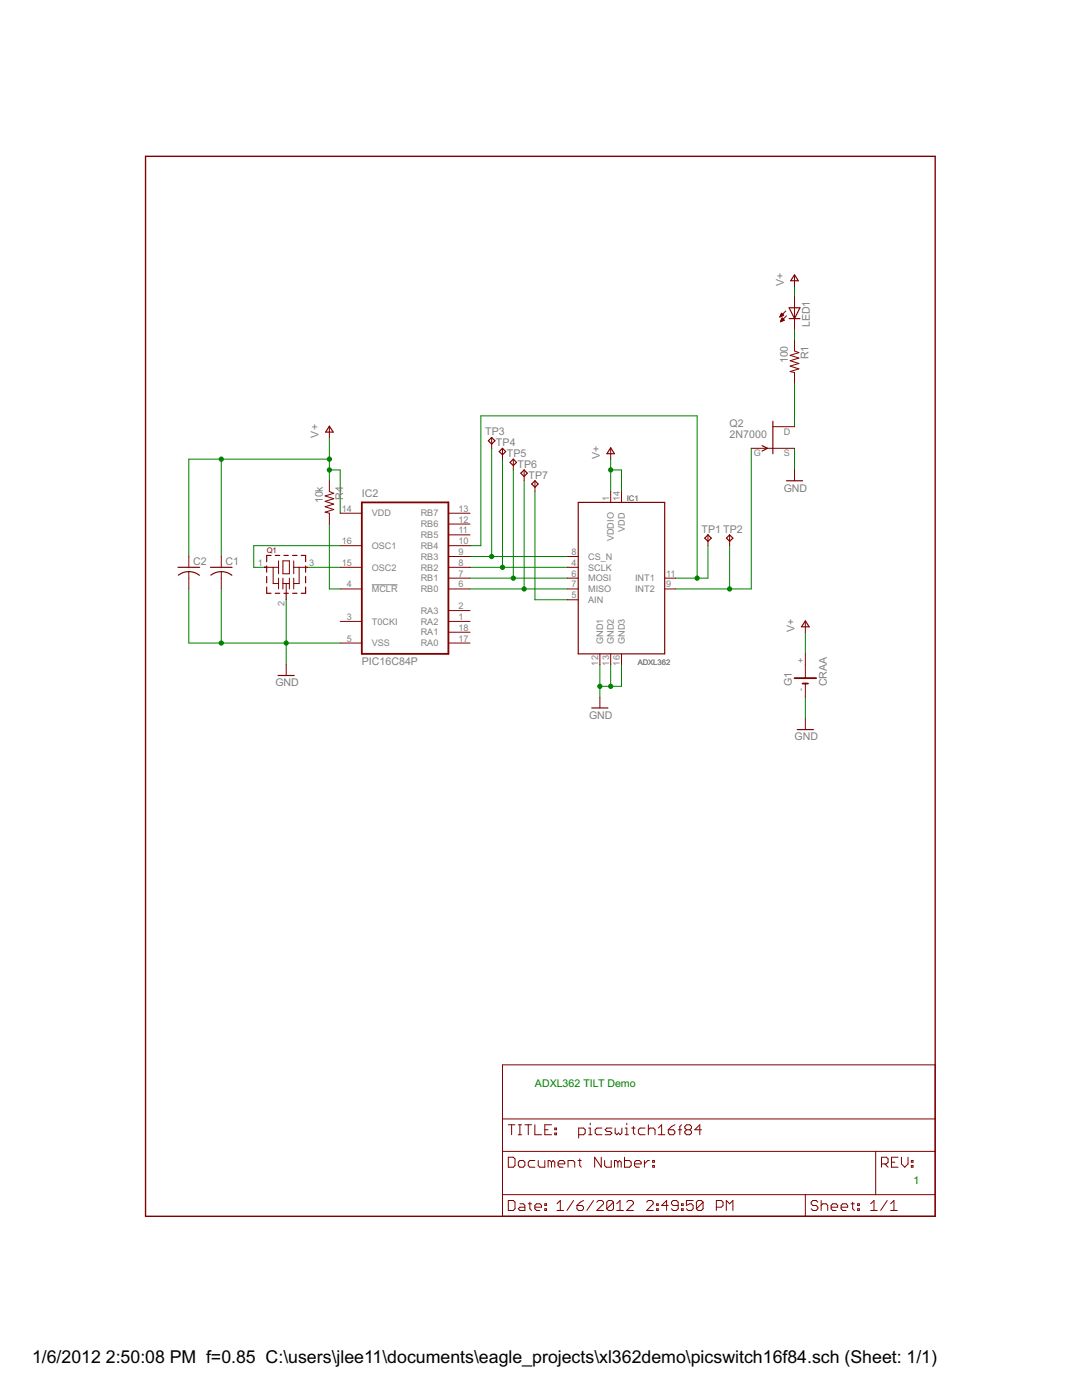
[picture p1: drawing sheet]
<svg xmlns="http://www.w3.org/2000/svg" width="216mm" height="279mm" viewBox="0 0 216 279" stroke-linecap="round" stroke-linejoin="round" font-family="sans-serif">
<g fill="#008000" stroke="#008000" stroke-width=".2">
<path d="M65.7 117.5h2.2z"/>
<path d="M65.7 104.6v12.9z"/>
<path d="M160.7 126.2v4.3z"/>
<path d="M158.5 57.1v2.2z"/>
<path d="M65.7 93.8v2.1z"/>
<path d="M65.7 91.6v2.2z"/>
<path d="M65.7 87.3v4.3z"/>
<path d="M67.9 93.8v8.6z"/>
<path d="M65.7 93.8h2.2z"/>
<path d="M44.2 91.6v19.5z"/>
<path d="M44.2 91.6h21.5z"/>
<path d="M37.7 91.6v19.5z"/>
<path d="M37.7 91.6h6.5z"/>
<path d="M121.9 93.8v4.3z"/>
<path d="M121.9 91.6v2.2z"/>
<path d="M124 93.8v4.3z"/>
<path d="M121.9 93.8h2.1z"/>
<path d="M158.5 89.5v4.3z"/>
<path d="M160.7 139.1v4.3z"/>
<path d="M57.1 128.3h10.8z"/>
<path d="M57.1 128.3v4.4z"/>
<path d="M44.2 128.3h12.9z"/>
<path d="M44.2 117.5v10.8z"/>
<path d="M37.7 128.3h6.5z"/>
<path d="M37.7 117.5v10.8z"/>
<path d="M57.1 119.7v8.6z"/>
<path d="M119.7 137v2.1z"/>
<path d="M119.7 137h2.2z"/>
<path d="M121.9 137h2.1z"/>
<path d="M124 132.7v4.3z"/>
<path d="M121.9 132.7v4.3z"/>
<path d="M119.7 132.7v4.3z"/>
<path d="M158.5 76.5v8.7z"/>
<path d="M158.5 65.7v2.2z"/>
<path d="M61.4 113.2h6.5z"/>
<path d="M50.6 108.9h17.3z"/>
<path d="M50.6 108.9v4.3z"/>
<path d="M50.6 113.2h2.2z"/>
<path d="M134.8 117.5h10.8z"/>
<path d="M145.6 117.5h4.3z"/>
<path d="M149.9 89.5v28z"/>
<path d="M145.6 108.9v8.6z"/>
<path d="M106.7 119.7h6.5z"/>
<path d="M106.7 98.1v21.6z"/>
<path d="M104.6 117.5h8.6z"/>
<path d="M104.6 95.9v21.6z"/>
<path d="M93.8 117.5h10.8z"/>
<path d="M102.4 115.4h10.8z"/>
<path d="M102.4 93.8v21.6z"/>
<path d="M93.8 115.4h8.6z"/>
<path d="M100.3 113.2h12.9z"/>
<path d="M100.3 91.6v21.6z"/>
<path d="M93.8 113.2h6.5z"/>
<path d="M98.1 111.1h15.1z"/>
<path d="M98.1 89.5v21.6z"/>
<path d="M93.8 111.1h4.3z"/>
<path d="M134.8 115.4h4.3z"/>
<path d="M139.1 83v32.4z"/>
<path d="M95.9 83h43.2z"/>
<path d="M95.9 83v25.9z"/>
<path d="M93.8 108.9h2.1z"/>
<path d="M141.3 108.9v6.5z"/>
<path d="M139.1 115.4h2.2z"/>
<circle cx="44.2" cy="91.6" r=".42"/>
<circle cx="65.7" cy="91.6" r=".42"/>
<circle cx="65.7" cy="93.8" r=".42"/>
<circle cx="121.9" cy="93.8" r=".42"/>
<circle cx="44.2" cy="128.3" r=".42"/>
<circle cx="57.1" cy="128.3" r=".42"/>
<circle cx="119.7" cy="137" r=".42"/>
<circle cx="121.9" cy="137" r=".42"/>
<circle cx="145.6" cy="117.5" r=".42"/>
<circle cx="104.6" cy="117.5" r=".42"/>
<circle cx="102.4" cy="115.4" r=".42"/>
<circle cx="100.3" cy="113.2" r=".42"/>
<circle cx="98.1" cy="111.1" r=".42"/>
<circle cx="139.1" cy="115.4" r=".42"/>
</g>
<g fill="#800000" stroke="#800000" stroke-width=".28">
<path d="M29 31.2v211.5z"/>
<path d="M29 242.7h157.6z"/>
<path d="M186.6 31.2v211.5z"/>
<path d="M29 31.2h157.6z"/>
</g>
<g fill="#800000" stroke="#800000" stroke-width=".2">
<path d="M100.3 242.7h60.4z"/>
<path d="M174.7 229.8h11.9z"/>
<path d="M100.3 238.4v4.3z"/>
<path d="M101.4 239.6v2z"/>
<path d="M101.4 241.6h1z"/>
<path d="M102.4 241.6l.4-.4z"/>
<path d="M102.8 239.9v1.3z"/>
<path d="M102.4 239.6l.4 .3z"/>
<path d="M101.4 239.6h1z"/>
<path d="M103.7 240.2h.7z"/>
<path d="M104.4 240.2l.3 .4z"/>
<path d="M104.7 240.6v1z"/>
<path d="M103.7 241.6h1z"/>
<path d="M103.4 241.2l.3 .4z"/>
<path d="M103.4 241.2l.3-.3z"/>
<path d="M103.7 240.9h1z"/>
<path d="M105.7 239.9v1.3z"/>
<path d="M105.7 241.2l.4 .4z"/>
<path d="M105.4 240.2h.7z"/>
<path d="M107.1 241.6h.6z"/>
<path d="M106.7 241.2l.4 .4z"/>
<path d="M106.7 240.6v.6z"/>
<path d="M106.7 240.6l.4-.4z"/>
<path d="M107.1 240.2h.6z"/>
<path d="M107.7 240.2l.4 .4z"/>
<path d="M108.1 240.6v.3z"/>
<path d="M106.7 240.9h1.4z"/>
<path d="M108.7 240.2h.4z"/>
<path d="M109.1 240.2v.4z"/>
<path d="M108.7 240.6h.4z"/>
<path d="M108.7 240.2v.4z"/>
<path d="M108.7 241.2h.4z"/>
<path d="M109.1 241.2v.4z"/>
<path d="M108.7 241.6h.4z"/>
<path d="M108.7 241.2v.4z"/>
<path d="M111.1 240.2l.7-.6z"/>
<path d="M111.8 239.6v2z"/>
<path d="M111.1 241.6h1.4z"/>
<path d="M114.4 239.6l-1.3 2z"/>
<path d="M115.8 239.9l.6-.3z"/>
<path d="M115.8 239.9l-.7 .7z"/>
<path d="M115.1 240.6v.6z"/>
<path d="M115.1 241.2l.3 .4z"/>
<path d="M115.4 241.6h.7z"/>
<path d="M116.4 241.2l-.3 .4z"/>
<path d="M116.4 240.9v.3z"/>
<path d="M116.1 240.6l.3 .3z"/>
<path d="M115.1 240.6h1z"/>
<path d="M118.4 239.6l-1.3 2z"/>
<path d="M119.1 241.6h1.3z"/>
<path d="M119.1 241.6l1.3-1.4z"/>
<path d="M120.4 239.9v.3z"/>
<path d="M120.1 239.6l.3 .3z"/>
<path d="M119.4 239.6h.7z"/>
<path d="M119.4 239.6l-.3 .3z"/>
<path d="M121.1 239.9v1.3z"/>
<path d="M121.1 239.9l.3-.3z"/>
<path d="M121.4 239.6h.7z"/>
<path d="M122.1 239.6l.3 .3z"/>
<path d="M122.4 239.9v1.3z"/>
<path d="M122.4 241.2l-.3 .4z"/>
<path d="M121.4 241.6h.7z"/>
<path d="M121.1 241.2l.3 .4z"/>
<path d="M121.1 241.2l1.3-1.3z"/>
<path d="M123.1 240.2l.6-.6z"/>
<path d="M123.7 239.6v2z"/>
<path d="M123.1 241.6h1.3z"/>
<path d="M125.1 241.6h1.3z"/>
<path d="M125.1 241.6l1.3-1.4z"/>
<path d="M126.4 239.9v.3z"/>
<path d="M126 239.6l.4 .3z"/>
<path d="M125.4 239.6h.6z"/>
<path d="M125.4 239.6l-.3 .3z"/>
<path d="M129 241.6h1.3z"/>
<path d="M130.3 240.2l-1.3 1.4z"/>
<path d="M130.3 239.9v.3z"/>
<path d="M130 239.6l.3 .3z"/>
<path d="M129.3 239.6h.7z"/>
<path d="M129.3 239.6l-.3 .3z"/>
<path d="M131 240.2h.3z"/>
<path d="M131.3 240.2v.4z"/>
<path d="M131 240.6h.3z"/>
<path d="M131 240.2v.4z"/>
<path d="M131 241.2h.3z"/>
<path d="M131.3 241.2v.4z"/>
<path d="M131 241.6h.3z"/>
<path d="M131 241.2v.4z"/>
<path d="M133 239.6v2z"/>
<path d="M133 239.6l-1 1z"/>
<path d="M132 240.6h1.3z"/>
<path d="M134 241.2l.3 .4z"/>
<path d="M134.3 241.6h.7z"/>
<path d="M135 241.6l.3-.4z"/>
<path d="M135.3 239.9v1.3z"/>
<path d="M135 239.6l.3 .3z"/>
<path d="M134.3 239.6h.7z"/>
<path d="M134.3 239.6l-.3 .3z"/>
<path d="M134 239.9v.3z"/>
<path d="M134 240.2l.3 .4z"/>
<path d="M134.3 240.6h1z"/>
<path d="M136 240.2h.3z"/>
<path d="M136.3 240.2v.4z"/>
<path d="M136 240.6h.3z"/>
<path d="M136 240.2v.4z"/>
<path d="M136 241.2h.3z"/>
<path d="M136.3 241.2v.4z"/>
<path d="M136 241.6h.3z"/>
<path d="M136 241.2v.4z"/>
<path d="M137 239.6h1.3z"/>
<path d="M137 239.6v1z"/>
<path d="M137 240.6l.6-.4z"/>
<path d="M137.6 240.2h.4z"/>
<path d="M138 240.2l.3 .4z"/>
<path d="M138.3 240.6v.6z"/>
<path d="M138.3 241.2l-.3 .4z"/>
<path d="M137.3 241.6h.7z"/>
<path d="M137 241.2l.3 .4z"/>
<path d="M139 239.9v1.3z"/>
<path d="M139 239.9l.3-.3z"/>
<path d="M139.3 239.6h.7z"/>
<path d="M140 239.6l.3 .3z"/>
<path d="M140.3 239.9v1.3z"/>
<path d="M140.3 241.2l-.3 .4z"/>
<path d="M139.3 241.6h.7z"/>
<path d="M139 241.2l.3 .4z"/>
<path d="M139 241.2l1.3-1.3z"/>
<path d="M142.9 239.6v2z"/>
<path d="M142.9 239.6h1z"/>
<path d="M143.9 239.6l.4 .3z"/>
<path d="M144.3 239.9v.7z"/>
<path d="M144.3 240.6l-.4 .3z"/>
<path d="M142.9 240.9h1z"/>
<path d="M144.9 239.6v2z"/>
<path d="M144.9 239.6l.7 .6z"/>
<path d="M145.6 240.2l.6-.6z"/>
<path d="M146.2 239.6v2z"/>
<path d="M100.3 238.4h60.4z"/>
<path d="M100.3 229.8v8.6z"/>
<path d="M186.6 229.8v8.6z"/>
<path d="M160.7 238.4v4.3z"/>
<path d="M160.7 238.4h14z"/>
<path d="M160.7 242.7h25.9z"/>
<path d="M162.9 239.6l.3 .3z"/>
<path d="M162.2 239.6h.7z"/>
<path d="M162.2 239.6l-.3 .3z"/>
<path d="M161.9 239.9v.3z"/>
<path d="M161.9 240.2l.3 .4z"/>
<path d="M162.2 240.6h.7z"/>
<path d="M162.9 240.6l.3 .3z"/>
<path d="M163.2 240.9v.3z"/>
<path d="M163.2 241.2l-.3 .4z"/>
<path d="M162.2 241.6h.7z"/>
<path d="M161.9 241.2l.3 .4z"/>
<path d="M163.9 239.6v2z"/>
<path d="M163.9 240.6l.3-.4z"/>
<path d="M164.2 240.2h.6z"/>
<path d="M164.8 240.2l.4 .4z"/>
<path d="M165.2 240.6v1z"/>
<path d="M166.2 241.6h.6z"/>
<path d="M165.8 241.2l.4 .4z"/>
<path d="M165.8 240.6v.6z"/>
<path d="M166.2 240.2l-.4 .4z"/>
<path d="M166.2 240.2h.6z"/>
<path d="M166.8 240.2l.4 .4z"/>
<path d="M167.2 240.6v.3z"/>
<path d="M165.8 240.9h1.4z"/>
<path d="M168.1 241.6h.7z"/>
<path d="M167.8 241.2l.3 .4z"/>
<path d="M167.8 240.6v.6z"/>
<path d="M168.1 240.2l-.3 .4z"/>
<path d="M168.1 240.2h.7z"/>
<path d="M168.8 240.2l.3 .4z"/>
<path d="M169.1 240.6v.3z"/>
<path d="M167.8 240.9h1.3z"/>
<path d="M170.1 239.9v1.3z"/>
<path d="M170.1 241.2l.4 .4z"/>
<path d="M169.8 240.2h.7z"/>
<path d="M171.1 240.2h.4z"/>
<path d="M171.5 240.2v.4z"/>
<path d="M171.1 240.6h.4z"/>
<path d="M171.1 240.2v.4z"/>
<path d="M171.1 241.2h.4z"/>
<path d="M171.5 241.2v.4z"/>
<path d="M171.1 241.6h.4z"/>
<path d="M171.1 241.2v.4z"/>
<path d="M173.7 240.2l.7-.6z"/>
<path d="M174.4 239.6v2z"/>
<path d="M173.7 241.6h1.3z"/>
<path d="M177 239.6l-1.3 2z"/>
<path d="M177.7 240.2l.7-.6z"/>
<path d="M178.4 239.6v2z"/>
<path d="M177.7 241.6h1.3z"/>
<path d="M175.9 230.9v2z"/>
<path d="M175.9 230.9h1z"/>
<path d="M176.9 230.9l.3 .4z"/>
<path d="M177.2 231.3v.6z"/>
<path d="M177.2 231.9l-.3 .4z"/>
<path d="M175.9 232.3h1z"/>
<path d="M176.6 232.3l.6 .6z"/>
<path d="M177.9 230.9h1.3z"/>
<path d="M177.9 230.9v2z"/>
<path d="M177.9 232.9h1.3z"/>
<path d="M177.9 231.9h.6z"/>
<path d="M179.9 230.9v1.4z"/>
<path d="M179.9 232.3l.6 .6z"/>
<path d="M180.5 232.9l.7-.6z"/>
<path d="M181.2 230.9v1.4z"/>
<path d="M181.8 231.6h.4z"/>
<path d="M182.2 231.6v.3z"/>
<path d="M181.8 231.9h.4z"/>
<path d="M181.8 231.6v.3z"/>
<path d="M181.8 232.6h.4z"/>
<path d="M182.2 232.6v.3z"/>
<path d="M181.8 232.9h.4z"/>
<path d="M181.8 232.6v.3z"/>
<path d="M174.7 229.8v8.6z"/>
<path d="M100.3 229.8h74.4z"/>
<path d="M174.7 238.4h11.9z"/>
<path d="M186.6 238.4v4.3z"/>
<path d="M100.3 223.3v6.5z"/>
<path d="M100.3 212.5h86.3z"/>
<path d="M186.6 212.5v10.8z"/>
<path d="M100.3 223.3h86.3z"/>
<path d="M100.3 212.5v10.8z"/>
<path d="M186.6 223.3v6.5z"/>
<path d="M102.1 224.5v2z"/>
<path d="M101.4 224.5h1.4z"/>
<path d="M103.4 226.5h.7z"/>
<path d="M103.7 224.5v2z"/>
<path d="M103.4 224.5h.7z"/>
<path d="M105.4 224.5v2z"/>
<path d="M104.7 224.5h1.4z"/>
<path d="M106.7 224.5v2z"/>
<path d="M106.7 226.5h1.4z"/>
<path d="M108.7 224.5h1.3z"/>
<path d="M108.7 224.5v2z"/>
<path d="M108.7 226.5h1.3z"/>
<path d="M108.7 225.5h.7z"/>
<path d="M110.7 225.1h.3z"/>
<path d="M111 225.1v.4z"/>
<path d="M110.7 225.5h.3z"/>
<path d="M110.7 225.1v.4z"/>
<path d="M110.7 226.1h.3z"/>
<path d="M111 226.1v.4z"/>
<path d="M110.7 226.5h.3z"/>
<path d="M110.7 226.1v.4z"/>
<path d="M101.4 230.9v2z"/>
<path d="M101.4 232.9h1z"/>
<path d="M102.4 232.9l.4-.3z"/>
<path d="M102.8 231.3v1.3z"/>
<path d="M102.4 230.9l.4 .4z"/>
<path d="M101.4 230.9h1z"/>
<path d="M103.7 232.9h.7z"/>
<path d="M104.7 232.6l-.3 .3z"/>
<path d="M104.7 231.9v.7z"/>
<path d="M104.4 231.6l.3 .3z"/>
<path d="M103.7 231.6h.7z"/>
<path d="M103.7 231.6l-.3 .3z"/>
<path d="M103.4 231.9v.7z"/>
<path d="M103.4 232.6l.3 .3z"/>
<path d="M105.7 231.6h1z"/>
<path d="M105.7 231.6l-.3 .3z"/>
<path d="M105.4 231.9v.7z"/>
<path d="M105.4 232.6l.3 .3z"/>
<path d="M105.7 232.9h1z"/>
<path d="M107.4 231.6v1z"/>
<path d="M107.4 232.6l.3 .3z"/>
<path d="M107.7 232.9h1z"/>
<path d="M108.7 231.6v1.3z"/>
<path d="M109.4 231.6v1.3z"/>
<path d="M109.4 231.6h.3z"/>
<path d="M109.7 231.6l.3 .3z"/>
<path d="M110 231.9v1z"/>
<path d="M110.4 231.6l-.4 .3z"/>
<path d="M110.4 231.6l.3 .3z"/>
<path d="M110.7 231.9v1z"/>
<path d="M111.7 232.9h.7z"/>
<path d="M111.4 232.6l.3 .3z"/>
<path d="M111.4 231.9v.7z"/>
<path d="M111.4 231.9l.3-.3z"/>
<path d="M111.7 231.6h.7z"/>
<path d="M112.4 231.6l.3 .3z"/>
<path d="M112.7 231.9v.4z"/>
<path d="M111.4 232.3h1.3z"/>
<path d="M113.3 231.6v1.3z"/>
<path d="M113.3 231.6h1z"/>
<path d="M114.3 231.6l.4 .3z"/>
<path d="M114.7 231.9v1z"/>
<path d="M115.7 231.3v1.3z"/>
<path d="M115.7 232.6l.3 .3z"/>
<path d="M115.3 231.6h.7z"/>
<path d="M118.7 230.9v2z"/>
<path d="M118.7 230.9l1.3 2z"/>
<path d="M120 230.9v2z"/>
<path d="M120.6 231.6v1z"/>
<path d="M120.6 232.6l.4 .3z"/>
<path d="M121 232.9h1z"/>
<path d="M122 231.6v1.3z"/>
<path d="M122.6 231.6v1.3z"/>
<path d="M122.6 231.6h.4z"/>
<path d="M123 231.6l.3 .3z"/>
<path d="M123.3 231.9v1z"/>
<path d="M123.6 231.6l-.3 .3z"/>
<path d="M123.6 231.6l.4 .3z"/>
<path d="M124 231.9v1z"/>
<path d="M124.6 230.9v2z"/>
<path d="M124.6 232.9h1z"/>
<path d="M125.6 232.9l.3-.3z"/>
<path d="M125.9 231.9v.7z"/>
<path d="M125.6 231.6l.3 .3z"/>
<path d="M124.6 231.6h1z"/>
<path d="M126.9 232.9h.7z"/>
<path d="M126.6 232.6l.3 .3z"/>
<path d="M126.6 231.9v.7z"/>
<path d="M126.6 231.9l.3-.3z"/>
<path d="M126.9 231.6h.7z"/>
<path d="M127.6 231.6l.3 .3z"/>
<path d="M127.9 231.9v.4z"/>
<path d="M126.6 232.3h1.3z"/>
<path d="M128.6 231.6v1.3z"/>
<path d="M129.2 231.6l-.6 .7z"/>
<path d="M129.2 231.6h.4z"/>
<path d="M130.2 231.6h.4z"/>
<path d="M130.6 231.6v.3z"/>
<path d="M130.2 231.9h.4z"/>
<path d="M130.2 231.6v.3z"/>
<path d="M130.2 232.6h.4z"/>
<path d="M130.6 232.6v.3z"/>
<path d="M130.2 232.9h.4z"/>
<path d="M130.2 232.6v.3z"/>
<path d="M115.5 225.1v2z"/>
<path d="M115.5 225.1h1z"/>
<path d="M116.5 225.1l.3 .4z"/>
<path d="M116.8 225.5v.6z"/>
<path d="M116.8 226.1l-.3 .4z"/>
<path d="M115.5 226.5h1z"/>
<path d="M117.5 225.1h.3z"/>
<path d="M117.8 225.1v1.4z"/>
<path d="M117.5 226.5h.6z"/>
<path d="M117.8 224.2v.3z"/>
<path d="M119.1 225.1h1z"/>
<path d="M119.1 225.1l-.3 .4z"/>
<path d="M118.8 225.5v.6z"/>
<path d="M118.8 226.1l.3 .4z"/>
<path d="M119.1 226.5h1z"/>
<path d="M120.8 226.5h1z"/>
<path d="M121.8 226.5l.3-.4z"/>
<path d="M121.8 225.8l.3 .3z"/>
<path d="M121.1 225.8h.7z"/>
<path d="M120.8 225.5l.3 .3z"/>
<path d="M120.8 225.5l.3-.4z"/>
<path d="M121.1 225.1h1z"/>
<path d="M122.7 225.1v1z"/>
<path d="M122.7 226.1l.4 .4z"/>
<path d="M123.4 226.1l-.3 .4z"/>
<path d="M123.4 226.1l.3 .4z"/>
<path d="M123.7 226.5l.4-.4z"/>
<path d="M124.1 225.1v1z"/>
<path d="M124.7 225.1h.4z"/>
<path d="M125.1 225.1v1.4z"/>
<path d="M124.7 226.5h.7z"/>
<path d="M125.1 224.2v.3z"/>
<path d="M126.4 224.8v1.3z"/>
<path d="M126.4 226.1l.3 .4z"/>
<path d="M126 225.1h.7z"/>
<path d="M127.7 225.1h1z"/>
<path d="M127.7 225.1l-.3 .4z"/>
<path d="M127.4 225.5v.6z"/>
<path d="M127.4 226.1l.3 .4z"/>
<path d="M127.7 226.5h1z"/>
<path d="M129.4 224.5v2z"/>
<path d="M129.4 225.5l.3-.4z"/>
<path d="M129.7 225.1h.7z"/>
<path d="M130.4 225.1l.3 .4z"/>
<path d="M130.7 225.5v1z"/>
<path d="M131.4 225.1l.6-.6z"/>
<path d="M132 224.5v2z"/>
<path d="M131.4 226.5h1.3z"/>
<path d="M134 224.8l.7-.3z"/>
<path d="M134 224.8l-.7 .7z"/>
<path d="M133.3 225.5v.6z"/>
<path d="M133.3 226.1l.4 .4z"/>
<path d="M133.7 226.5h.6z"/>
<path d="M134.7 226.1l-.4 .4z"/>
<path d="M134.7 225.8v.3z"/>
<path d="M134.3 225.5l.4 .3z"/>
<path d="M133.3 225.5h1z"/>
<path d="M135.7 224.8v1.7z"/>
<path d="M135.7 224.8l.3-.3z"/>
<path d="M135.3 225.5h.7z"/>
<path d="M136.7 224.8l.3-.3z"/>
<path d="M137 224.5h.6z"/>
<path d="M137.6 224.5l.4 .3z"/>
<path d="M138 224.8v.3z"/>
<path d="M138 225.1l-.4 .4z"/>
<path d="M137.6 225.5l.4 .3z"/>
<path d="M138 225.8v.3z"/>
<path d="M138 226.1l-.4 .4z"/>
<path d="M137 226.5h.6z"/>
<path d="M136.7 226.1l.3 .4z"/>
<path d="M136.7 225.8v.3z"/>
<path d="M136.7 225.8l.3-.3z"/>
<path d="M136.7 225.1l.3 .4z"/>
<path d="M136.7 224.8v.3z"/>
<path d="M137 225.5h.6z"/>
<path d="M139.6 224.5v2z"/>
<path d="M139.6 224.5l-1 1z"/>
<path d="M138.6 225.5h1.4z"/>
<path d="M67.9 124h4.3z"/>
<path d="M67.9 117.5h4.3z"/>
<path d="M67.9 108.9h4.3z"/>
<path d="M89.5 128.3h4.3z"/>
<path d="M89.5 126.2h4.3z"/>
<path d="M89.5 124h4.3z"/>
<path d="M89.5 121.9h4.3z"/>
<path d="M89.5 117.5h4.3z"/>
<path d="M89.5 115.4h4.3z"/>
<path d="M89.5 113.2h4.3z"/>
<path d="M89.5 111.1h4.3z"/>
<path d="M89.5 108.9h4.3z"/>
<path d="M89.5 106.7h4.3z"/>
<path d="M89.5 104.6h4.3z"/>
<path d="M89.5 102.4h4.3z"/>
<path d="M67.9 113.2h4.3z"/>
<path d="M67.9 128.3h4.3z"/>
<path d="M67.9 102.4h4.3z"/>
<path d="M44.2 114.1v1.3z"/>
<path d="M44.2 111.1v2.1z"/>
<path d="M44.2 115.4v2.1z"/>
<path d="M37.7 114.1v1.3z"/>
<path d="M37.7 111.1v2.1z"/>
<path d="M37.7 115.4v2.1z"/>
<path d="M158.5 74.4v2.1z"/>
<path d="M158.5 67.9v2.1z"/>
<path d="M158.5 70l.9 .4z"/>
<path d="M157.7 70.9l1.7-.5z"/>
<path d="M157.7 70.9l1.7 .6z"/>
<path d="M157.7 72l1.7-.5z"/>
<path d="M157.7 72l1.7 .5z"/>
<path d="M157.7 73.1l1.7-.6z"/>
<path d="M157.7 73.1l1.7 .5z"/>
<path d="M157.7 74.1l1.7-.5z"/>
<path d="M157.7 74.1l.8 .3z"/>
<path d="M160.7 136.4v.6z"/>
<path d="M160.7 132.7v2.6z"/>
<path d="M160.7 130.5v2.2z"/>
<path d="M160.7 137v2.1z"/>
<path d="M158.5 93.8v2.1z"/>
<path d="M119.7 139.1v2.2z"/>
<path d="M57.1 132.7v2.1z"/>
<path d="M160.7 143.4v2.2z"/>
<path d="M160.7 124v2.2z"/>
<path d="M121.9 89.5v2.1z"/>
<path d="M158.5 63.6v2.1z"/>
<path d="M158.5 59.3v2.1z"/>
<path d="M158.5 61.4v2.2z"/>
<path d="M156.8 62.1l-1.2 1.1z"/>
<path d="M155.7 64.2l1.2-1.2z"/>
<path d="M156 62.5l-.4 .7z"/>
<path d="M156 62.5l.4 .4z"/>
<path d="M155.6 63.2l.8-.3z"/>
<path d="M155.7 63.1h.2z"/>
<path d="M155.7 63.1h.4z"/>
<path d="M155.7 62.9h.6z"/>
<path d="M155.8 62.8h.5z"/>
<path d="M155.8 62.8h.4z"/>
<path d="M155.9 62.7h.2z"/>
<path d="M155.9 62.6h.1z"/>
<path d="M156.1 63.5l-.4 .7z"/>
<path d="M156.1 63.5l.4 .4z"/>
<path d="M155.7 64.2l.8-.3z"/>
<path d="M155.8 64.1h.2z"/>
<path d="M155.8 64h.4z"/>
<path d="M155.9 63.9h.5z"/>
<path d="M155.9 63.8h.5z"/>
<path d="M155.9 63.7h.4z"/>
<path d="M156 63.6h.2z"/>
<path d="M156 63.5h.1z"/>
<path d="M158.5 54.9v2.2z"/>
<path d="M65.7 85.2v2.1z"/>
<path d="M65.7 102.4v2.2z"/>
<path d="M65.7 95.9v2.2z"/>
<path d="M65.7 98.1l.9 .3z"/>
<path d="M64.9 99l1.7-.6z"/>
<path d="M64.9 99l1.7 .5z"/>
<path d="M64.9 100.1l1.7-.6z"/>
<path d="M64.9 100.1l1.7 .5z"/>
<path d="M64.9 101.1l1.7-.5z"/>
<path d="M64.9 101.1l1.7 .6z"/>
<path d="M64.9 102.2l1.7-.5z"/>
<path d="M64.9 102.2l.8 .2z"/>
<path d="M56.5 111.9h1.2z"/>
<path d="M57.7 111.9v2.6z"/>
<path d="M56.5 114.5h1.2z"/>
<path d="M56.5 111.9v2.6z"/>
<path d="M58.6 111.9v1.3z"/>
<path d="M58.6 113.2v1.3z"/>
<path d="M55.6 111.9v1.3z"/>
<path d="M55.6 113.2v1.3z"/>
<path d="M54.5 113.2h1.1z"/>
<path d="M53.2 113.2h1.3z"/>
<path d="M58.6 113.2h1.1z"/>
<path d="M59.7 113.2h1.3z"/>
<path d="M54.5 113.2v3.3z"/>
<path d="M54.5 116.5h1.1z"/>
<path d="M55.6 115.4v1.1z"/>
<path d="M55.6 116.5v1z"/>
<path d="M56.5 115.4v1.1z"/>
<path d="M56.5 116.5v1z"/>
<path d="M56.5 116.5h.6z"/>
<path d="M57.1 116.5h.6z"/>
<path d="M57.7 115.4v1.1z"/>
<path d="M57.7 116.5v1z"/>
<path d="M58.6 115.4v1.1z"/>
<path d="M58.6 116.5v1z"/>
<path d="M58.6 116.5h1.1z"/>
<path d="M59.7 113.2v3.3z"/>
<path d="M57.1 116.5v1.9z"/>
<path d="M149.9 89.5h4.3z"/>
<path d="M154.2 85.2h4.3z"/>
<path d="M154.2 89.5h4.3z"/>
<path d="M113.2 111.1h2.2z"/>
<path d="M113.2 113.2h2.2z"/>
<path d="M113.2 115.4h2.2z"/>
<path d="M113.2 117.5h2.2z"/>
<path d="M113.2 119.7h2.2z"/>
<path d="M121.9 98.1v2.2z"/>
<path d="M124 98.1v2.2z"/>
<path d="M119.7 130.5v2.2z"/>
<path d="M121.9 130.5v2.2z"/>
<path d="M124 130.5v2.2z"/>
<path d="M132.6 115.4h2.2z"/>
<path d="M132.6 117.5h2.2z"/>
<path d="M141.3 106.7v2.2z"/>
<path d="M145.6 106.7v2.2z"/>
<path d="M98.1 87.3v2.2z"/>
<path d="M100.3 89.5v2.1z"/>
<path d="M102.4 91.6v2.2z"/>
<path d="M104.6 93.8v2.1z"/>
<path d="M106.7 95.9v2.2z"/>
</g>
<g fill="#800000" stroke="#800000" stroke-width=".36">
<path d="M72.2 100.3h17.3z"/>
<path d="M89.5 100.3v30.2z"/>
<path d="M72.2 130.5h17.3z"/>
<path d="M72.2 100.3v30.2z"/>
<path d="M160.1 136.4h.6z"/>
<path d="M160.7 136.4h.5z"/>
<path d="M158.5 135.3h2.2z"/>
<path d="M160.7 135.3h2.2z"/>
</g>
<g fill="#800000" stroke="#800000" stroke-width=".23">
<path d="M42 113.2h4.3z"/>
<path d="M35.5 113.2h4.3z"/>
<path d="M156.9 95.9h3.2z"/>
<path d="M118.1 141.3h3.2z"/>
<path d="M55.5 134.8h3.2z"/>
<path d="M159.1 145.6h3.2z"/>
<path d="M160.7 123.9l.8 1.2z"/>
<path d="M160.7 123.9l-.8 1.2z"/>
<path d="M159.9 125.1h1.6z"/>
<path d="M121.9 89.4l.7 1.2z"/>
<path d="M121.9 89.4l-.8 1.2z"/>
<path d="M121.1 90.6h1.5z"/>
<path d="M159.6 61.4l-1.1 2.2z"/>
<path d="M157.5 61.4l1 2.2z"/>
<path d="M158.5 63.6h1.1z"/>
<path d="M157.5 63.6h1z"/>
<path d="M158.5 61.4h1.1z"/>
<path d="M157.5 61.4h1z"/>
<path d="M158.5 54.8l.8 1.2z"/>
<path d="M158.5 54.8l-.7 1.2z"/>
<path d="M157.8 56h1.5z"/>
<path d="M65.7 85l.8 1.2z"/>
<path d="M65.7 85l-.7 1.2z"/>
<path d="M65 86.2h1.5z"/>
<path d="M52.8 113.2h.4z"/>
<path d="M61 113.2h.4z"/>
<path d="M57.1 118.4v1.3z"/>
<path d="M53.2 110.8h.9z"/>
<path d="M54.9 110.8h.9z"/>
<path d="M56.7 110.8h.8z"/>
<path d="M58.4 110.8h.9z"/>
<path d="M60.1 110.8h.9z"/>
<path d="M61 110.8v1.3z"/>
<path d="M61 112.9v1.3z"/>
<path d="M61 115v1.3z"/>
<path d="M61 117.2v1.2z"/>
<path d="M60.1 118.4h.9z"/>
<path d="M58.4 118.4h.9z"/>
<path d="M56.7 118.4h.8z"/>
<path d="M54.9 118.4h.9z"/>
<path d="M53.2 118.4h.9z"/>
<path d="M53.2 117.2v1.2z"/>
<path d="M53.2 115v1.3z"/>
<path d="M53.2 112.9v1.3z"/>
<path d="M53.2 110.8v1.3z"/>
<path d="M154.2 84.1v6.5z"/>
<path d="M152.1 88.9l1 .6z"/>
<path d="M152.1 90l1-.5z"/>
<path d="M115.4 100.3v30.2z"/>
<path d="M115.4 130.5h17.2z"/>
<path d="M132.6 100.3v30.2z"/>
<path d="M115.4 100.3h17.2z"/>
<path d="M141.3 106.7l-.7 .7z"/>
<path d="M141.3 106.7l.6 .7z"/>
<path d="M141.3 108l.6-.6z"/>
<path d="M140.6 107.4l.7 .6z"/>
<path d="M145.6 106.7l-.7 .7z"/>
<path d="M145.6 106.7l.6 .7z"/>
<path d="M145.6 108l.6-.6z"/>
<path d="M144.9 107.4l.7 .6z"/>
<path d="M97.5 88l.6-.7z"/>
<path d="M98.1 87.3l.7 .7z"/>
<path d="M98.8 88l-.7 .6z"/>
<path d="M97.5 88l.6 .6z"/>
<path d="M99.6 90.1l.7-.6z"/>
<path d="M100.3 89.5l.6 .6z"/>
<path d="M100.9 90.1l-.6 .7z"/>
<path d="M99.6 90.1l.7 .7z"/>
<path d="M101.8 92.3l.6-.7z"/>
<path d="M102.4 91.6l.7 .7z"/>
<path d="M103.1 92.3l-.7 .6z"/>
<path d="M101.8 92.3l.6 .6z"/>
<path d="M104.6 93.8l-.7 .6z"/>
<path d="M104.6 93.8l.6 .6z"/>
<path d="M105.2 94.4l-.6 .7z"/>
<path d="M103.9 94.4l.7 .7z"/>
<path d="M106.1 96.6l.6-.7z"/>
<path d="M106.7 95.9l.7 .7z"/>
<path d="M107.4 96.6l-.7 .6z"/>
<path d="M106.1 96.6l.6 .6z"/>
</g>
<path d="M35.6 114.8a3.4 3.4 0 0 1 4.2 0M42.1 114.8a3.4 3.4 0 0 1 4.2 0" fill="none" stroke="#800000" stroke-width=".23"/>
<path d="M74.2 116.7h5.1z" fill="#808080" stroke="#808080" stroke-width=".2"/>
<g font-size="4">
<text x="6.4" y="272">1/6/2012</text>
<text x="21.1" y="272">2:50:08 PM f=0.85 C:\users\jlee11\documents\eagle_projects\xl362demo\picswitch16f84.sch (Sheet: 1/1)</text>
</g>
<g font-size="2.4" fill="#808080">
<text x="156.4" y="57.1" transform="rotate(-90 156.4 57.1)">V+</text>
<text x="161.6" y="65.3" transform="rotate(-90 161.6 65.3)">LED1</text>
<text x="161.3" y="71.7" transform="rotate(-90 161.3 71.7)">R1</text>
<text x="157.2" y="72.5" transform="rotate(-90 157.2 72.5)">100</text>
<text x="63.6" y="87.3" transform="rotate(-90 63.6 87.3)">V+</text>
<text x="96.8" y="86.9">TP3</text>
<text x="99" y="89">TP4</text>
<text x="145.6" y="85.3">Q2</text>
<text x="145.6" y="87.3">2N7000</text>
<text x="101.1" y="91.2">TP5</text>
<text x="103.3" y="93.4">TP6</text>
<text x="105.4" y="95.5">TP7</text>
<text x="119.7" y="91.6" transform="rotate(-90 119.7 91.6)">V+</text>
<text x="64.4" y="100.5" transform="rotate(-90 64.4 100.5)">10k</text>
<text x="68.5" y="99.7" transform="rotate(-90 68.5 99.7)">R4</text>
<text x="72.2" y="99.2">IC2</text>
<text x="156.4" y="98.1">GND</text>
<text x="140" y="106.3">TP1 TP2</text>
<text x="38.5" y="112.7">C2</text>
<text x="45" y="112.7">C1</text>
<text x="158.5" y="126.2" transform="rotate(-90 158.5 126.2)">V+</text>
<text x="54.9" y="137">GND</text>
<text x="72.2" y="132.7">PIC16C84P</text>
<text x="158" y="137" transform="rotate(-90 158 137)">G1</text>
<text x="165" y="137" transform="rotate(-90 165 137)">CRA</text>
<text x="117.5" y="143.4">GND</text>
<text x="158.5" y="147.8">GND</text>
</g>
<g font-size="2.4" fill="#008000">
<text x="106.7" y="216.8">ADXL362 TILT Demo</text>
<text x="182.3" y="236.3">1</text>
</g>
<g font-size="2" fill="#808080">
<text x="156.4" y="86.8">D</text>
<text x="150.4" y="91.1">G</text>
<text x="156.4" y="91.1">S</text>
<text x="121.5" y="100" transform="rotate(-90 121.5 100)">1</text>
<text x="123.7" y="100" transform="rotate(-90 123.7 100)">14</text>
<text x="68.2" y="102.1">14</text>
<text x="74.2" y="103.1">VDD</text>
<text x="84" y="107.4">RB5</text>
<text x="84" y="105.2">RB6</text>
<text x="84" y="103.1">RB7</text>
<text x="91.5" y="106.4">11</text>
<text x="91.5" y="104.3">12</text>
<text x="91.5" y="102.1">13</text>
<text x="124.6" y="106.1" transform="rotate(-90 124.6 106.1)">VDD</text>
<text x="51.5" y="112.9">1</text>
<text x="61.7" y="112.9">3</text>
<text x="68.2" y="108.6">16</text>
<text x="68.2" y="112.9">15</text>
<text x="74.2" y="109.6">OSC1</text>
<text x="74.2" y="113.9">OSC2</text>
<text x="84" y="113.9">RB2</text>
<text x="84" y="111.7">RB3</text>
<text x="84" y="109.5">RB4</text>
<text x="91.5" y="112.9">8</text>
<text x="91.5" y="110.8">9</text>
<text x="91.5" y="108.6">10</text>
<text x="114.1" y="110.8">8</text>
<text x="114.1" y="112.9">4</text>
<text x="117.4" y="111.7">CS_N</text>
<text x="117.4" y="113.9">SCLK</text>
<text x="122.5" y="108" transform="rotate(-90 122.5 108)">VDDIO</text>
<text x="69.2" y="117.2">4</text>
<text x="74.2" y="118.2">MCLR</text>
<text x="84" y="118.2">RB0</text>
<text x="84" y="116">RB1</text>
<text x="91.5" y="117.2">6</text>
<text x="91.5" y="115.1">7</text>
<text x="114.1" y="115.1">6</text>
<text x="114.1" y="117.2">7</text>
<text x="114.1" y="119.4">5</text>
<text x="117.4" y="116">MOSI</text>
<text x="117.4" y="118.2">MISO</text>
<text x="126.7" y="116">INT1</text>
<text x="126.7" y="118.2">INT2</text>
<text x="132.9" y="115.1">11</text>
<text x="132.9" y="117.2">9</text>
<text x="56.8" y="121" transform="rotate(-90 56.8 121)">2</text>
<text x="69.2" y="123.7">3</text>
<text x="74.2" y="124.7">T0CKI</text>
<text x="84" y="124.7">RA2</text>
<text x="84" y="122.5">RA3</text>
<text x="91.5" y="125.9">18</text>
<text x="91.5" y="123.7">1</text>
<text x="91.5" y="121.6">2</text>
<text x="117.4" y="120.3">AIN</text>
<text x="69.2" y="128">5</text>
<text x="74.2" y="129">VSS</text>
<text x="84" y="129">RA0</text>
<text x="84" y="126.8">RA1</text>
<text x="91.5" y="128">17</text>
<text x="120.3" y="128.5" transform="rotate(-90 120.3 128.5)">GND1</text>
<text x="122.5" y="128.5" transform="rotate(-90 122.5 128.5)">GND2</text>
<text x="124.7" y="128.5" transform="rotate(-90 124.7 128.5)">GND3</text>
<text x="119.4" y="132.8" transform="rotate(-90 119.4 132.8)">12</text>
<text x="121.5" y="132.8" transform="rotate(-90 121.5 132.8)">13</text>
<text x="123.7" y="132.8" transform="rotate(-90 123.7 132.8)">16</text>
<text x="160.4" y="137.9" transform="rotate(-90 160.4 137.9)">-</text>
<text x="160.4" y="132.3" transform="rotate(-90 160.4 132.3)">+</text>
</g>
<g font-size="1.7" fill="#808080">
<text x="125.1" y="100.1">IC1</text>
<text x="127.2" y="132.7">ADXL362</text>
</g>
<text font-size="1.7" fill="#800000" x="53.2" y="110.4">Q1</text>
</svg>
